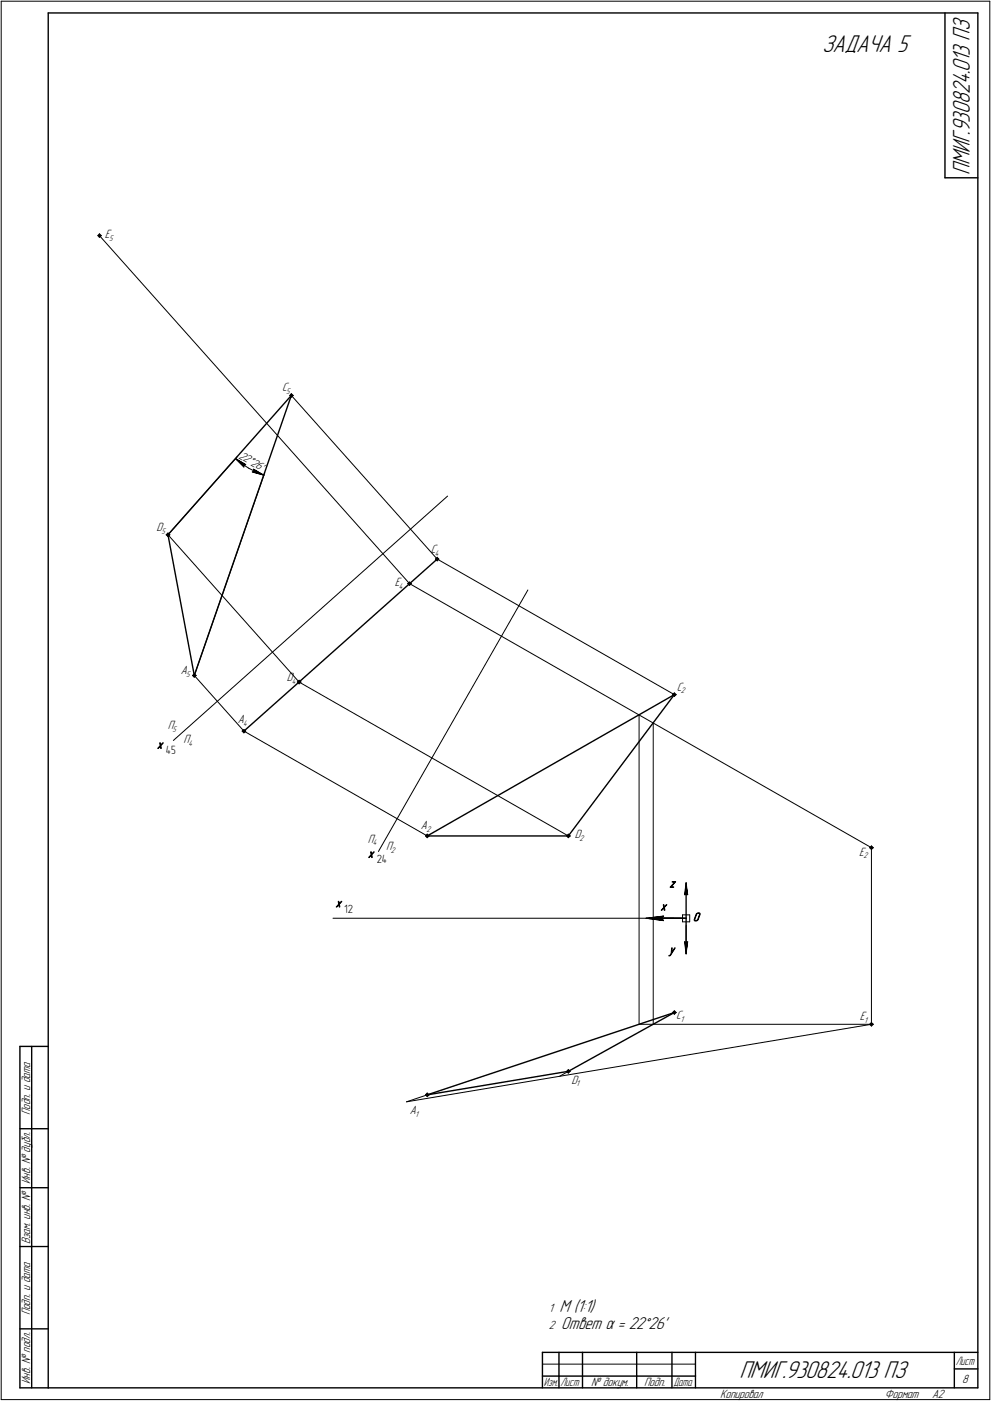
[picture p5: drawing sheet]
<svg xmlns="http://www.w3.org/2000/svg" width="421mm" height="595mm" viewBox="0 0 421 595" stroke-linecap="round" stroke-linejoin="round" font-family="sans-serif">
<g fill="none" stroke="#000" stroke-width=".42">
<path d="M.5 .5v594zM.5 .5h420zM420.5 .5v594zM42.2 99.8l.3 .3zM42.2 99.8l-.1 .3zM42.2 99.6l.6 .5zM42.2 99.6l-.4 .5zM42.2 99.3l.8 .8zM42.2 99.3l-.6 .8zM41.6 100.1l.6 .7zM41.8 100.1l.4 .5zM42.1 100.1l.1 .2z"/>
<path d="M42.2 100.3l.3-.2zM42.2 100.8l.8-.7zM42.2 100.1l131.8 147.8zM42.5 100.1h.3zM42.8 100.1l-.6 .5zM42.8 100.1h.2zM123.1 168l.7 .7zM123.4 168l.4 .5zM123.6 168l.2 .2zM123.8 167.7l.2 .3zM123.8 167.7l-.2 .3zM123.8 168.2l.2-.2z"/>
<path d="M123.8 167.5l.5 .5zM123.8 167.5l-.4 .5zM123.8 168.5l.5-.5zM123.8 167.2l.7 .8zM123.8 167.2l-.7 .8zM123.8 168.7l.7-.7zM123.8 168l62 69.5zM124 168h.3zM124.3 168h.2zM100.1 194.8l4.3 2.6zM100.1 194.8l3.5 3.6zM100.1 194.8l2.7 2.2z"/>
<path d="M100.8 194.1l-29.4 33.1zM102.8 197l2.9 1.9zM103.6 197.6l.8-.2zM103.6 197.6v.8zM105.7 198.9l3.1 1.6zM107.7 199.3l.2 .9zM107.7 199.3l4.4 2.5zM107.2 200.5l4.9 1.3zM107.2 200.5l.7-.3zM108.8 200.5l3.2 1.3zM112 201.8h.1M112.4 200.9l-29.9 86z"/>
<path d="M70.6 227.2l.8 .7zM70.9 227.2l.5 .5zM71.1 227.2l.3 .2zM71.4 226.9l.2 .3zM71.4 226.9l-.3 .3zM71.4 227.4l.2-.2zM71.4 226.7l.5 .5zM71.4 226.7l-.5 .5zM71.4 227.7l.5-.5zM71.4 226.4l.7 .8zM71.4 226.4l-.8 .8zM71.4 227.9l.7-.7z"/>
<path d="M71.4 227.2l55.7 62.5zM71.6 227.2h.3zM71.9 227.2h.2zM185 237.5l.8 .8zM185.3 237.5l.5 .5zM185.5 237.5l.3 .2zM185.8 237.2l.2 .3zM185.8 237.2l-.3 .3zM185.8 237.7l.2-.2zM185.8 237l.4 .5zM185.8 237l-.5 .5zM185.8 236.7l.6 .8z"/>
<path d="M185.8 236.7l-.8 .8zM185.8 237.5l100.7 57.6zM186 237.5h.1M186.2 237.5l-.4 .5zM186.2 237.5h.2zM186.4 237.5l-.6 .8zM173.2 247.9l.8-.7zM173.2 247.9l.8 .8zM173.5 247.9l.5-.4zM173.5 247.9l.5 .5zM173.7 247.9l.3-.2zM173.7 247.9l.3 .3z"/>
<path d="M174 247.7l.2 .2zM174 247.5l.5 .4zM174 248.4l.5-.5zM174 247.2l.8 .7zM174 248.7l.8-.8zM174 247.9l97.5 55.8zM174.2 247.9l-.2 .3zM174.2 247.9h.3zM174.5 247.9h.3zM224.3 250.6l-63.5 111.1zM81.8 286.9l.7 .8zM82 286.9l.5 .5z"/>
<path d="M82.3 286.9l.2 .3zM82.5 286.7l.3 .2zM82.5 286.7l-.2 .2zM82.5 287.2l.3-.3zM82.5 286.4l.6 .5zM82.5 286.4l-.5 .5zM82.5 287.4l.6-.5zM82.5 286.2l.8 .7zM82.5 286.2l-.7 .7zM82.5 287.7l.8-.8zM82.5 286.9l21.1 23.7zM82.8 286.9h.3z"/>
<path d="M83.1 286.9h.2zM126.3 289.7l.8 .8zM126.6 289.7l.5-.5zM126.6 289.7l.5 .5zM126.8 289.7l.3-.2zM126.8 289.7l.3 .3zM127.1 289.5l.2 .2zM127.1 290l.2-.3zM127.1 289.2l.5 .5zM127.1 290.2l.5-.5zM127.1 289l.7 .7zM127.1 289l-.8 .7z"/>
<path d="M127.1 289.7l114.4 65.4zM127.3 289.7h.3zM127.6 289.7h.2zM127.8 289.7l-.7 .8zM285.7 295.1l.8 .7zM286 295.1l.5 .5zM286.3 295.1l.2 .2zM286.5 294.8l.3 .3zM286.5 294.8l-.2 .3zM286.5 295.3l.3-.2zM286.5 294.6l.5 .5zM286.5 294.6l-.5 .5z"/>
<path d="M286.5 295.6l.5-.5zM286.5 294.3l.8 .8zM286.5 294.3l-.8 .8zM286.5 295.8l.8-.7zM286.8 295.1h.2zM287 295.1h.3zM73.7 314.5l116.5-103.8zM102.9 310.6l.7-.7zM102.9 310.6l.7 .7zM103.1 310.6l.5-.5zM103.1 310.6l.5 .5zM103.4 310.6l.2-.2z"/>
<path d="M103.4 310.6l.2 .2zM103.6 310.4l.3 .2zM103.6 310.8l.3-.2zM103.6 310.1l.5 .5zM103.6 311.1l.5-.5zM103.6 309.9l.8 .7zM103.6 311.3l.8-.7zM103.6 310.6l77.9 44.5zM103.9 310.6h.2zM104.1 310.6h.3zM271.5 303.7l98.7 56.4zM271.5 303.7v131.4z"/>
<path d="M277.5 307.1v128zM180.8 355.1l.7 .8zM181 355.1l.5 .5zM181.3 355.1l.2 .2zM181.5 354.8l.3 .3zM181.5 354.8l-.2 .3zM181.5 355.3l.3-.2zM181.5 354.6l.5 .5zM181.5 354.6l-.5 .5zM181.5 355.6l.5-.5zM181.5 354.3l.8 .8zM181.5 354.3l-.7 .8z"/>
<path d="M181.5 355.9l.8-.8zM181.8 355.1h.2zM182 355.1h.3zM240.8 355.1l.7 .8zM241 355.1l.5-.5zM241 355.1l.5 .5zM241.2 355.1l.3 .2zM241.5 354.8l.2 .3zM241.5 354.8l-.3 .3zM241.5 355.3l.2-.2zM241.5 354.6l.5 .5zM241.5 355.6l.5-.5z"/>
<path d="M241.5 354.3l.7 .8zM241.5 354.3l-.7 .8zM241.7 355.1h.3zM242 355.1h.2zM242.2 355.1l-.7 .8zM370.2 359.8l.3 .3zM370.2 359.8l-.2 .3zM370.2 359.6l.6 .5zM370.2 359.6l-.5 .5zM370.2 359.3l.8 .8zM370.2 359.3l-.7 .8zM291.5 375.1v5z"/>
<path d="M291.5 375.1l.7 5zM291.5 379.6l.7 .5zM291.5 375.1l-.7 5zM369.5 360.1l.7 .7zM369.7 360.1l.5 .5zM370 360.1l.2 .2zM370.2 360.3l.3-.2zM370.2 360.6l.6-.5zM370.2 360.8l.8-.7zM370.2 360.1v75zM370.5 360.1h.3zM370.8 360.1h.2z"/>
<path d="M141.5 390.1h145zM274.5 390.1l7.4-1zM274.5 390.1l7.4 1zM274.5 390.1h15zM281.2 390.1l.7 1zM281.9 389.1l-.7 1zM290 391.6h3zM290 388.6v3zM290 388.6h3zM290.8 380.1l.7-.5zM291.5 393.1v12zM293 388.6v3z"/>
<path d="M290.8 400l.7 5.1zM290.8 400l.7 .6zM291.5 400.6l.7-.6zM292.2 400l-.7 5.1zM271.5 435.1h98.7zM285.7 430.1l.8 .8zM286 430.1l.5 .5zM286.3 430.1l.2 .3zM286.5 429.9l.3 .2zM286.5 429.9l-.2 .2zM286.5 430.4l.3-.3zM286.5 429.6l.5 .5z"/>
<path d="M286.5 429.6l-.5 .5zM286.5 430.6l.5-.5zM286.5 429.3l.8 .8zM286.5 429.3l-.8 .8zM286.5 430.9l.8-.8zM286.8 430.1h.2zM287 430.1h.3zM369.5 435.1l.7-.8zM369.5 435.1l.7 .8zM369.7 435.1l.5 .5zM370 435.1l.2 .3zM370.2 434.8l.3 .3z"/>
<path d="M370.2 434.8l-.2 .3zM370.2 435.4l.3-.3zM370.2 434.6l.6 .5zM370.2 434.6l-.5 .5zM370.2 434.3l.8 .8zM370.2 435.9l.8-.8zM370.5 435.1h.3zM370.8 435.1l-.6 .5zM370.8 435.1h.2zM237.7 457.2l3.8-2.1zM240.8 455.1l.7 .7zM241 455.1l.5 .5z"/>
<path d="M241.2 455.1l.3 .2zM241.5 454.8l.2 .3zM241.5 454.8l-.3 .3zM241.5 455.3l.2-.2zM241.5 454.6l.5 .5zM241.5 454.6l-.5 .5zM241.5 455.6l.5-.5zM241.5 454.3l.7 .8zM241.5 454.3l-.7 .8zM241.5 455.8l.7-.7zM241.7 455.1h.3zM242 455.1h.2z"/>
<path d="M172.7 468l197.5-32.9zM172.7 468l8.8-2.9zM180.8 465.1l.7-.8zM180.8 465.1l.7 .7zM181 465.1l.5 .5zM181.3 465.1l.2 .2zM181.5 464.8l.3 .3zM181.5 464.8l-.2 .3zM181.5 465.3l.3-.2zM181.5 464.6l.5 .5zM181.5 464.6l-.5 .5zM181.5 464.3l.8 .8z"/>
<path d="M181.5 465.8l.8-.7zM181.8 465.1h.2zM182 465.1l-.5 .5zM182 465.1h.3zM230.5 579.5h65zM.5 594.5h420z"/>
</g>
<g fill="none" stroke="#000" stroke-width=".59">
<path d="M20.5 5.5v584zM20.5 5.5h395zM401.5 5.5v70zM415.5 5.5v584zM401.5 75.5h14zM123.8 168l-41.3 118.9zM123.8 168l-52.4 59.2zM71.4 227.2l11.1 59.7zM286.5 295.1l-45 60zM103.6 310.6l82.2-73.1zM181.5 355.1h60zM181.5 355.1l105-60z"/>
<path d="M291.5 375.1v5zM276.5 390.1h15zM281.5 390.1h10zM291.5 380.1v19.9zM291.5 400v5.1zM8.5 444.5v145zM8.5 444.5h12zM13.5 444.5v145zM241.5 455.1l45-25zM8.5 479.5h12zM181.5 465.1l60-10zM181.5 465.1l105-35z"/>
<path d="M8.5 504.5h12zM8.5 529.5h12zM8.5 564.5h12zM230.5 574.5h185zM230.5 574.5v15zM237.5 574.5v15zM247.5 574.5v15zM270.5 574.5v15zM285.5 574.5v15zM295.5 574.5v15zM405.5 574.5v15zM8.5 589.5h12z"/>
<path d="M20.5 589.5h395zM230.5 584.5h7zM237.5 584.5h10zM247.5 584.5h23zM270.5 584.5h15zM285.5 584.5h10zM405.5 581.5h10z"/>
</g>
<g fill="#000" stroke="#000" stroke-width=".42">
<path d="M100.8 195.5h.2zM100.8 195.6h.3zM100.9 195.7h.3zM101 195.7h.3zM101.1 195.8h.3zM101.2 195.9h.3zM101.3 196h.3zM101.3 196.1h.5zM101.4 196.2h.5zM101.5 196.3h.4zM101.6 196.3h.4zM101.7 196.4h.5zM101.8 196.5h.5zM101.9 196.6h.5zM101.9 196.7h.5zM102 196.8h.6zM102.1 196.8h.6zM102.2 196.9h.6zM102.3 197h.7zM102.4 197.1h.6zM102.4 197.2h.7zM102.5 197.3h.7zM102.6 197.4h.8zM102.7 197.4h.8zM102.8 197.5h.7zM102.9 197.6h.7zM103 197.7h.6zM103 197.8h.6zM103.1 197.9h.5zM103.2 198h.4zM103.3 198h.3zM103.4 198.1h.2z"/>
<path d="M100.8 195.3h.2zM100.8 195.4h.3zM101 195.5h.3zM101.1 195.6h.3zM101.2 195.7h.3zM101.3 195.7h.4zM101.4 195.8h.5zM101.5 195.9h.5zM101.6 196h.5zM101.8 196.1h.5zM101.9 196.2h.5zM101.9 196.3h.6zM102 196.3h.7zM102.2 196.4h.7zM102.3 196.5h.7zM102.4 196.6h.7zM102.4 196.7h.9zM102.6 196.8h.9zM102.7 196.8h.8zM102.8 196.9h.9zM103 197h.9zM103 197.1h1zM103.1 197.2h1zM103.2 197.3h1.1zM103.4 197.4h1zM103.5 197.4h.6zM103.5 197.5h.4z"/>
<path d="M107.8 199.5h.2zM107.8 199.6h.4zM107.9 199.6h.4zM107.9 199.7h.6zM107.9 199.8h.7zM107.9 199.9h.9zM107.9 200h1zM107.9 200.1h1.2zM107.9 200.2h1.3zM108.2 200.2h1.2zM108.4 200.3h1.1zM108.6 200.4h1zM108.8 200.5h1zM109.1 200.6h.8zM109.2 200.7h.9zM109.5 200.7h.7zM109.6 200.8h.8zM109.9 200.9h.6zM110.1 201h.6zM110.2 201.1h.6zM110.5 201.2h.5zM110.7 201.3h.4zM110.9 201.3h.4zM111.1 201.4h.3zM111.3 201.5h.3z"/>
<path d="M107.8 200.2h.4zM107.6 200.3h.8zM107.4 200.4h1.2zM107.2 200.5h1.6zM107.5 200.6h1.6zM107.9 200.7h1.3zM108.1 200.7h1.4zM108.5 200.8h1.1zM108.8 200.9h1.1zM109.1 201h1zM109.4 201.1h.8zM109.6 201.2h.9zM110 201.3h.7zM110.3 201.3h.6zM110.6 201.4h.5zM110.9 201.5h.4zM111.3 201.6h.2zM111.5 201.7h.3z"/>
<path d="M291.3 377h.2zM291.3 377.1h.2zM291.3 377.2h.2zM291.3 377.3h.2zM291.3 377.4h.2zM291.3 377.4h.2zM291.3 377.5h.2zM291.2 377.6h.3zM291.2 377.7h.3zM291.2 377.8h.3zM291.2 377.9h.3zM291.2 378h.3zM291.2 378h.3zM291.2 378.1h.3zM291.1 378.2h.4zM291.1 378.3h.4zM291.1 378.4h.4zM291.1 378.5h.4zM291.1 378.5h.4zM291.1 378.6h.4zM291.1 378.7h.4zM291.1 378.8h.4zM291 378.9h.5zM291 379h.5zM291 379.1h.5zM291 379.1h.5zM291 379.2h.5zM291 379.3h.5zM291 379.4h.5zM290.9 379.5h.6zM290.9 379.6h.6zM290.9 379.6h.5zM290.9 379.7h.4zM290.9 379.8h.3z"/>
<path d="M291.5 376.3h.3zM291.5 376.4h.3zM291.5 376.5h.3zM291.5 376.6h.3zM291.5 376.7h.3zM291.5 376.8h.3zM291.5 376.9h.3zM291.5 376.9h.3zM291.5 377h.3zM291.5 377.1h.3zM291.5 377.2h.3zM291.5 377.3h.3zM291.5 377.4h.3zM291.5 377.4h.3zM291.5 377.5h.3zM291.5 377.6h.4zM291.5 377.7h.4zM291.5 377.8h.4zM291.5 377.9h.4zM291.5 378h.4zM291.5 378h.4zM291.5 378.1h.4zM291.5 378.2h.5zM291.5 378.3h.5zM291.5 378.4h.5zM291.5 378.5h.5zM291.5 378.5h.5zM291.5 378.6h.5zM291.5 378.7h.5zM291.5 378.8h.5zM291.5 378.9h.6zM291.5 379h.6zM291.5 379.1h.6zM291.5 379.1h.6zM291.5 379.2h.6zM291.5 379.3h.6zM291.5 379.4h.6zM291.5 379.5h.7zM291.5 379.6h.7zM291.7 379.6h.5zM291.8 379.7h.4zM291.8 379.8h.4z"/>
<path d="M274.5 390.1h6.7zM275.2 390.1h6.1zM275.8 390.2h5.5zM276.4 390.3h5zM277 390.4h4.4zM277.6 390.5h3.9zM278.2 390.6h3.4zM278.9 390.7h2.8zM279.5 390.7h2.2zM280.1 390.8h1.7zM280.8 390.9h1.1zM281.3 391h.6z"/>
<path d="M281.3 389.2h.6zM280.6 389.3h1.3zM279.9 389.4h1.9zM279.2 389.5h2.5zM278.6 389.6h3zM277.9 389.6h3.7zM277.2 389.7h4.3zM276.5 389.8h4.9zM275.8 389.9h5.5zM275.2 390h6.1z"/>
<path d="M290.9 400.3h.3zM290.9 400.4h.4zM290.9 400.5h.5zM290.9 400.6h.6zM290.9 400.6h.6zM291 400.7h.5zM291 400.8h.5zM291 400.9h.5zM291 401h.5zM291 401.1h.5zM291 401.2h.5zM291 401.2h.5zM291 401.3h.5zM291.1 401.4h.4zM291.1 401.5h.4zM291.1 401.6h.4zM291.1 401.7h.4zM291.1 401.7h.4zM291.1 401.8h.4zM291.1 401.9h.4zM291.2 402h.3zM291.2 402.1h.3zM291.2 402.2h.3zM291.2 402.3h.3zM291.2 402.3h.3zM291.2 402.4h.3zM291.2 402.5h.3zM291.2 402.6h.3zM291.3 402.7h.2zM291.3 402.8h.2zM291.3 402.8h.2zM291.3 402.9h.2zM291.3 403h.2zM291.3 403.1h.2zM291.3 403.2h.2z"/>
<path d="M291.8 400.3h.4zM291.8 400.4h.4zM291.7 400.5h.5zM291.5 400.6h.7zM291.5 400.6h.7zM291.5 400.7h.6zM291.5 400.8h.6zM291.5 400.9h.6zM291.5 401h.6zM291.5 401.1h.6zM291.5 401.2h.6zM291.5 401.2h.6zM291.5 401.3h.5zM291.5 401.4h.5zM291.5 401.5h.5zM291.5 401.6h.5zM291.5 401.7h.5zM291.5 401.7h.5zM291.5 401.8h.5zM291.5 401.9h.5zM291.5 402h.4zM291.5 402.1h.4zM291.5 402.2h.4zM291.5 402.3h.4zM291.5 402.3h.4zM291.5 402.4h.4zM291.5 402.5h.4zM291.5 402.6h.3zM291.5 402.7h.3zM291.5 402.8h.3zM291.5 402.8h.3zM291.5 402.9h.3zM291.5 403h.3zM291.5 403.1h.3zM291.5 403.2h.3zM291.5 403.3h.3zM291.5 403.4h.3zM291.5 403.4h.3zM291.5 403.5h.3zM291.5 403.6h.3zM291.5 403.7h.3zM291.5 403.8h.3z"/>
</g>
<g font-size="10.9">
<text x="349.3" y="22">ЗАДАЧА 5</text>
<text x="412" y="74.4" transform="rotate(-90 412 74.4)">ПМИГ.930824.013 ПЗ</text>
<text x="314.1" y="585.5">ПМИГ.930824.013 ПЗ</text>
</g>
<g font-size="7.8">
<text x="237.7" y="557.4">М (1:1)</text>
<text x="238.5" y="564.7">Ответ α = 22°26'</text>
</g>
<g font-size="5.4">
<text x="44.6" y="101">E</text>
<text x="119.8" y="166">C</text>
<text x="101.2" y="194.4" transform="rotate(30 101.2 194.4)">22Å26'</text>
<text x="66.5" y="225.6">D</text>
<text x="183.1" y="234.8">C</text>
<text x="167.8" y="248.9">E</text>
<text x="76.8" y="286.3">А</text>
<text x="121.9" y="289.2">D</text>
<text x="287.6" y="293.3">С</text>
<text x="71.3" y="309.8">П</text>
<text x="101" y="307.3">А</text>
<text x="66.8" y="318">x</text>
<text x="78" y="315.5">П</text>
<text x="178.9" y="352.3">А</text>
<text x="156.3" y="357.9">П</text>
<text x="244.2" y="356.1">D</text>
<text x="156.4" y="364.3">x</text>
<text x="164.1" y="361.2">П</text>
<text x="365.1" y="363.4">E</text>
<text x="284.5" y="377">z</text>
<text x="142.6" y="385.3">x</text>
<text x="280.7" y="386.7">x</text>
<text x="294.5" y="391.2">O</text>
<text x="284.2" y="405.1">y</text>
<text x="287.3" y="433">С</text>
<text x="365.4" y="433.3">E</text>
<text x="242.7" y="460.3">D</text>
<text x="12.8" y="473.7" transform="rotate(-90 12.8 473.7)">Подп. и дата</text>
<text x="174.1" y="473.3">А</text>
<text x="12.8" y="502.8" transform="rotate(-90 12.8 502.8)">Инв. № дубл.</text>
<text x="12.8" y="528.6" transform="rotate(-90 12.8 528.6)">Взам. инв. №</text>
<text x="233.3" y="557.4">1</text>
<text x="12.8" y="558.7" transform="rotate(-90 12.8 558.7)">Подп. и дата</text>
<text x="233.3" y="564.7">2</text>
<text x="12.8" y="587.8" transform="rotate(-90 12.8 587.8)">Инв. № подл.</text>
<text x="408.8" y="587.3">8</text>
<text x="251.2" y="588.8">№ докум.</text>
<text x="273.6" y="588.8">Подп.</text>
<text x="306" y="593.8">Копировал</text>
<text x="376" y="593.8">Формат</text>
<text x="396" y="593.8">A2</text>
</g>
<g font-size="5.3">
<text x="406.1" y="579.8">Лист</text>
<text x="231.1" y="588.8">Изм.</text>
<text x="238.1" y="588.8">Лист</text>
<text x="286.1" y="588.8">Дата</text>
</g>
<g font-size="5.1">
<text x="70.4" y="320.5">45</text>
<text x="160.1" y="366.8">24</text>
<text x="146.3" y="387.8">12</text>
</g>
<g font-size="3.7">
<text x="46.3" y="102.3">5</text>
<text x="121.6" y="167.2">5</text>
<text x="68.6" y="226.8">5</text>
<text x="184.8" y="236">4</text>
<text x="169.5" y="250.2">4</text>
<text x="79.1" y="287.5">5</text>
<text x="123.9" y="290.4">4</text>
<text x="289.3" y="294.6">2</text>
<text x="73.3" y="311">5</text>
<text x="103.3" y="308.5">4</text>
<text x="80" y="316.7">4</text>
<text x="181.1" y="353.5">2</text>
<text x="158.4" y="359.1">4</text>
<text x="246.2" y="357.3">2</text>
<text x="166.1" y="362.5">2</text>
<text x="366.8" y="364.7">2</text>
<text x="289.1" y="434.2">1</text>
<text x="367.1" y="434.5">1</text>
<text x="244.8" y="461.5">1</text>
<text x="176.4" y="474.5">1</text>
</g>
</svg>
